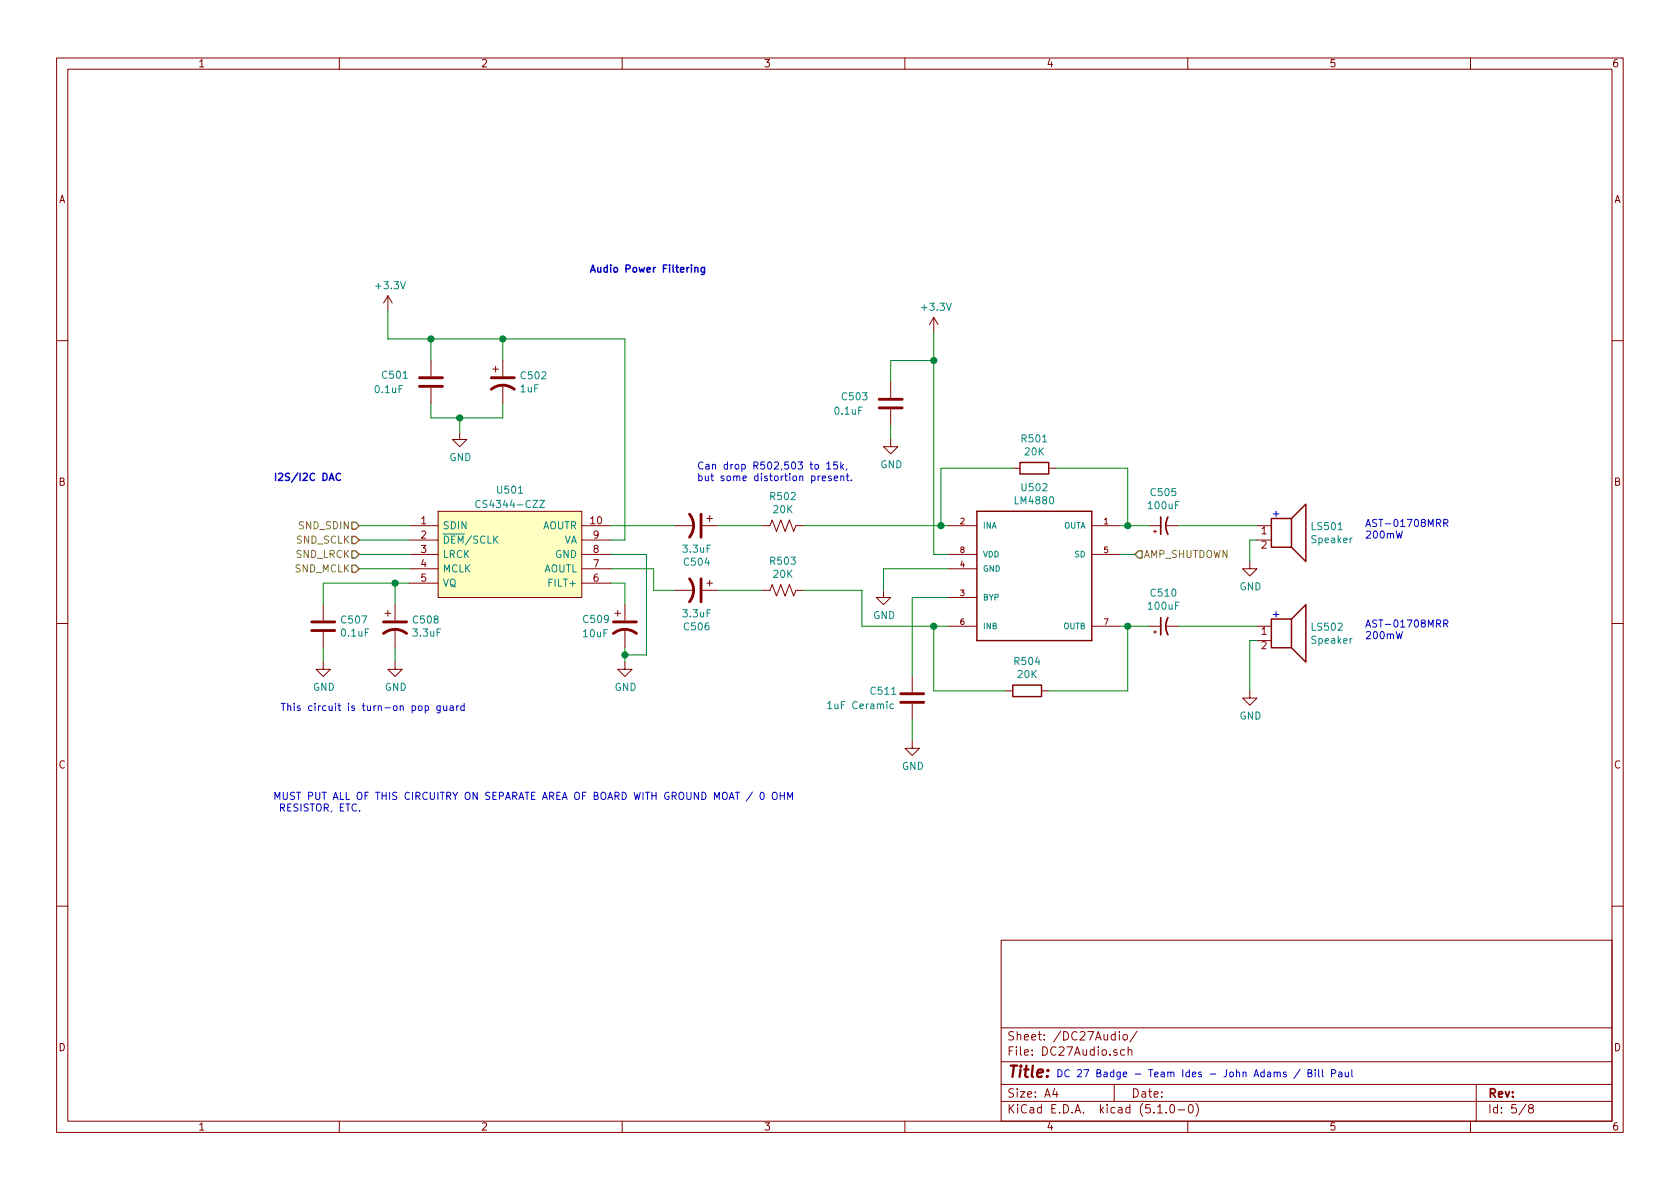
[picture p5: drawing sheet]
<svg xmlns="http://www.w3.org/2000/svg" width="297mm" height="210mm" viewBox="0 0 297 210" stroke-linecap="round" stroke-linejoin="round" font-family="sans-serif">
<g fill="none" stroke="#840000" stroke-width=".18">
<path d="M10 10.3h277v189.9h-277zM12 12.2h273v186.1h-273zM60 10.3v1.9M110 10.3v1.9M160 10.3v1.9M210 10.3v1.9M260 10.3v1.9M68.6 52.3v2.6M68.6 52.3l-.8 1.3M68.6 52.3l.7 1.3M165.1 56.1l-.8 1.3M165.1 56.1v2.6"/>
<path d="M165.1 56.1l.8 1.3M10 60.2h2M76.2 63.7v2.8M76.2 68.6v2.8M81.3 76.4v1.3h1.2l-1.2 1.3-1.3-1.3h1.3M87.1 65.3h1M87.6 64.8v1M88.9 63.7v2.8M88.9 68.1v3.3M157.5 77.7v1.3h1.2l-1.2 1.3-1.3-1.3h1.3M157.5 67.6v2.8M157.5 72.4v2.8"/>
<path d="M285 60.2h2M72.4 93h5.1M72.4 95.5h5.1M72.4 98h5.1M77.5 90.4h25.4v15.3h-25.4zM102.9 93h5M102.9 95.5h5M102.9 98h5M119.4 93h3.3M124.2 93h2.8M125 91.7h1M125.5 91.2v1"/>
<path d="M134.6 93h1.5l.4-1.1 .8 2.1 .7-2.1 .8 2.1 .8-2.1 .7 2.1 .4-1h1.5M167.6 93h5.1M167.6 98h5.1M179.1 82.8h1.2M185.4 82.8h1.3M193 93h5.1M193 98h5.1M203.2 93h2M204 94h.5M204.2 93.7v.5M206.2 93h2.1M221 99.3v1.3h1.2l-1.2 1.2-1.3-1.2h1.3"/>
<path d="M222.2 93h2.6M222.2 95.5h2.6M10 110.3h2M57.1 117.1v1.3h1.3l-1.3 1.2-1.2-1.2h1.2M57.1 106.9v2.8M57.1 111.8v2.7M68.1 108.5h1M68.6 107.9v1.1M69.8 117.1v1.3h1.3l-1.3 1.2-1.2-1.2h1.2M69.8 106.9v2.8M69.8 111.2v3.3M72.4 100.6h5.1"/>
<path d="M72.4 103.1h5.1M102.9 100.6h5M102.9 103.1h5M108.7 108.5h1M109.2 107.9v1.1M110.5 117.1v1.3h1.3l-1.3 1.2-1.3-1.2h1.3M110.5 106.9v2.8M110.5 111.2v3.3M119.4 104.4h3.3M124.2 104.4h2.8M125 103.1h1M125.5 102.6v1"/>
<path d="M134.6 104.4h1.5l.4-1 .8 2 .7-2 .8 2 .8-2 .7 2 .4-1h1.5M156.2 104.4v1.3h1.3l-1.3 1.2-1.3-1.2h1.3M161.3 119.6v2.8M167.6 100.6h5.1M167.6 105.7h5.1M167.6 110.7h5.1M193 110.7h5.1M203.2 110.7h2M204 111.8h.5M204.2 111.5v.5M206.2 110.7h2.1M222.2 110.7h2.6"/>
<path d="M222.2 113.3h2.6M285 110.3h2M161.3 131.1v1.2h1.3l-1.3 1.3-1.3-1.3h1.3M161.3 124.5v2.7M177.8 122.2h1.3M184.1 122.2h1.3M221 122.2v1.2h1.2l-1.2 1.3-1.3-1.3h1.3M10 160.2h2M177 166.3h108v32h-108zM285 160.2h2M60 198.3v1.9M110 198.3v1.9"/>
<path d="M160 198.3v1.9M177 194.8h108M177 191.8h108M177 187.8h108M177 181.8h108M186.5 192.5l-.4 1h1M186.8 193v1M197 191.8v3M197.9 182.4v.2M197.9 182.9v1M198.6 183.1l.2-.2 .5 .2v.7l-.2 .1-.5-.1zM198.8 185.7l-.4-.1-.3 .3 .1 .6 .2 .1 .4-.1"/>
<path d="M199.5 185.7a.37 .37 0 0 1 .6 .1v.8M199.5 185.1v1.5M201 182.3l-1.2 2M204.7 196.8h.8M206.2 196.7v.1M207 195.4l.3-.1a.94 .94 0 0 1 0 1.5 .82 .82 0 0 1-.3-1.4zM208.3 196.3h1.2M210 198.3v1.9M210.3 195.4l.2-.1a.8 .8 0 0 1 .5 .8 .8 .8 0 0 1-.5 .7 1 1 0 0 1-.2-1.4zM211.5 195.1a1.71 1.71 0 0 1 0 2.3M260 198.3v1.9M261 191.8v6.5"/>
<path d="M269.8 195.2l-1.2 2M270.6 196l-.3-.2v-.2l.3-.3h.2l.3 .3-.1 .2-.6 .2a.48 .48 0 0 0-.1 .7l.3 .1 .4-.1a.48 .48 0 0 0-.2-.7"/>
</g>
<g fill="none" stroke="#008400" stroke-width=".18">
<path d="M68.6 54.9v5h41.9v35.6h-2.6M76.2 59.9v3.8M88.9 59.9v3.8M165.1 58.7v39.3h2.5M76.2 71.4v2.5h12.7v-2.5M81.3 73.9v2.5M157.5 75.2v2.5M165.1 63.7h-7.6v3.9M63.5 98h8.9M63.5 95.5h8.9M63.5 93h8.9M107.9 98h6.4v17.8h-3.8"/>
<path d="M107.9 93h11.5M127 93h7.6M142.2 93h25.4M179.1 82.8h-12.7v10.2M186.7 82.8h12.7v10.2M198.1 98h2.6M198.1 93h5.1M208.3 93h13.9M222.2 95.5h-1.2v3.8M57.1 114.5v2.6M63.5 100.6h8.9M69.8 103.1v3.8"/>
<path d="M69.8 114.5v2.6M72.4 103.1h-15.3v3.8M107.9 103.1h2.6v3.8M107.9 100.6h7.7v3.8h3.8M110.5 114.5v2.6M127 104.4h7.6M142.2 104.4h10.2v6.3h15.2M165.1 110.7v11.5h12.7M167.6 100.6h-11.4v3.8M167.6 105.7h-6.3v13.9M198.1 110.7h5.1M199.4 110.7v11.5h-14"/>
<path d="M208.3 110.7h13.9M222.2 113.3h-1.2v8.9M161.3 127.2v3.9"/>
</g>
<g fill="#008400" stroke="#008400" stroke-width=".25">
<circle cx="110.5" cy="115.8" r=".51"/>
<circle cx="76.2" cy="59.9" r=".51"/>
<circle cx="69.9" cy="103.1" r=".51"/>
<circle cx="81.3" cy="73.9" r=".51"/>
<circle cx="88.9" cy="59.9" r=".51"/>
<circle cx="165.1" cy="63.7" r=".51"/>
<circle cx="166.4" cy="93" r=".51"/>
<circle cx="165.1" cy="110.7" r=".51"/>
<circle cx="199.4" cy="93" r=".51"/>
<circle cx="199.4" cy="110.7" r=".51"/>
</g>
<g fill="none" stroke="#840000" stroke-width=".51">
<path d="M74.2 68.3h4M74.2 66.8h4M86.9 68.8a3.3 3.3 0 0 1 4 0M86.9 66.8h4M155.4 72.1h4.1M155.4 70.6h4.1M121.9 90.9a3.3 3.3 0 0 1 0 4.1M124 90.9v4.1M55.1 111.5h4.1M55.1 110h4.1M67.8 112a3.3 3.3 0 0 1 4.1 0M67.8 110h4.1"/>
<path d="M108.5 112a3.3 3.3 0 0 1 4 0M108.5 110h4M121.9 102.4a3.3 3.3 0 0 1 0 4M124 102.4v4M159.3 124.2h4M159.3 122.7h4"/>
</g>
<path d="M77.5 90.4h25.4v15.3h-25.4z" fill="#ffffc2" stroke="#ffffc2" stroke-width=".18"/>
<path d="M84.9 88.6a.6 .6 0 0 0-.8 .4 .6 .6 0 0 0 .6 .8l.2-.2M87.5 95.3l.5 .8M88 94.8l-.7 .7M95.4 88.5h.9l-.9 1.3h.9M146.4 124.4l.3-.4v1.3M146.4 125.3h.7M158 124.5h-.4l-.2 .2 .1 .6h.5" fill="none" stroke="#008484" stroke-width=".18"/>
<path d="M62.2 92.3h.7l.6 .7-.6 .6h-.7zM62.2 94.9h.7l.6 .6-.6 .6h-.7zM62.2 97.4h.7l.6 .6-.6 .7h-.7zM62.2 99.9h.7l.6 .7-.6 .6h-.7zM201.3 97.4h.6v1.3h-.6l-.6-.7z" fill="none" stroke="#848400" stroke-width=".25"/>
<g fill="none" stroke="#0000c2" stroke-width=".18">
<path d="M145.4 84.6l.6-.1-.1-.3h-.3l-.2 .1v.7h.5M146.2 82l.3-.3v1.3M146.2 83h.7M147 84.2h-.3l-.2 .1v.2l.5 .2v.3h-.5M147.5 84.6l.6-.1v-.3h-.4l-.2 .1 .1 .7h.5M148.1 81.7h-.7v.6l.2-.1 .5 .1v.5l-.2 .2-.5-.2M148.7 84.3l.1-.1h.3l.1 .8M148.7 81.7v1.3M148.7 84.2v.8M148.8 82.5l.3 .5M149.1 82.1l-.4 .5M149.6 84.2h.5"/>
<path d="M149.7 82.9l-.1 .2M149.8 83.7v1.1l.3 .2M150.5 84.9v.1M255.3 92.5h.6l.1-.2-.1-.3-.1-.2h-.5v1.3M255.6 92.5l.4 .6M255.3 110.3l.6-.1 .1-.1-.1-.4-.1-.1h-.5v1.3M255.6 110.3l.4 .6M75.2 124.9l.3-.1 .3 .2-.1 .6h-.5M75.2 124.8v1.3M77.8 124.8v1.2l-.2 .1-.3-.1M77.8 124.9l-.3-.1-.3 .2 .1 .6h.5M78.4 124.8l.1 .8h.3l.2-.1"/>
<path d="M79 124.8v.8M79.6 124.9h.5v.7M80.1 125.1l-.4 .1-.2 .1 .1 .3h.5M80.7 124.8v.8M81.1 124.8l-.3 .1-.1 .1M82.1 124.9l-.4-.1-.2 .2 .1 .6h.5M82.1 124.4v1.2M63.6 143.3v.1M134.5 140.2l.2-.1a.67 .67 0 0 1 .4 .6 .67 .67 0 0 1-.4 .7l-.2-.2-.1-.3zM136.7 140.2l.2-.1a.47 .47 0 0 1 .5 .4l-.1 .7-.2 .2-.4-.1a.93 .93 0 0 1 0-1.1zM137.9 140.1v1.3M137.9 140.7h.8"/>
<path d="M138.7 140.1v1.3M139.3 141.4v-1.3l.4 .9 .4-.9v1.3M227.4 189.6h-.3l-.2 .2 .1 .1 .4 .2v.3h-.5M229.9 189.1l-1.1 1.6M231.3 189.8l.5-.1 .1-.2v-.2l-.6-.2v1.3h.4l.2-.1 .1-.3-.3-.2M232.5 189.1v.2M232.5 189.6v.8M233.1 189.1v1.1l.2 .2M233.8 189.1v1.1l.2 .2M235.4 189.8h.6l.2-.2-.1-.3-.2-.2h-.5v1.3M236.7 189.6h.5l.1 .8M237.3 189.9h-.5l-.1 .2v.3h.6"/>
<path d="M237.8 189.6l.1 .8h.3l.2-.1M238.4 189.6v.8M239 189.1v1.1l.2 .2"/>
</g>
<path d="M122.9 47.4l.1-.1h.3l.1 .8M124.6 47.3v1l-.3 .3-.3-.1M124.6 47.3h-.4l-.2 .2 .1 .6h.5M58.2 85l.4-1.3 .5 1.3M60.2 83.8a.6 .6 0 0 0-.8 .4 .6 .6 0 0 0 .6 .8l.2-.2" fill="none" stroke="#0000c2" stroke-width=".25"/>
<path d="M172.7 90.4h20.3v22.9h-20.3zM180.3 81.8h5.1v2h-5.1zM224.8 91.7h3.5v5.1h-3.5zM228.3 91.7l2.6-2.6v10.2l-2.6-2.5M224.8 109.5h3.5v5h-3.5zM228.3 109.5l2.6-2.6v10.2l-2.6-2.6M179.1 121.2h5v2h-5z" fill="none" stroke="#840000" stroke-width=".25"/>
<path d="M205.2 91.4v3.1M206.5 91.4a3.2 3.2 0 0 0 0 3.1M205.2 109.2v3.1M206.5 109.2a3.2 3.2 0 0 0 0 3.1" fill="none" stroke="#840000" stroke-width=".3"/>
<text font-size="2.8" fill="#840000" x="178" y="190.5">Title:</text>
<g font-size="2.1" fill="#840000">
<text x="178" y="184">Sheet: /DC27Audio/</text>
<text x="178" y="186.7">File: DC27Audio.sch</text>
<text x="178" y="196.9">KiCad E.D.A. kicad (5.1.0-0)</text>
<text x="178" y="194.1">Size: A4</text>
<text x="200" y="194.1">Date:</text>
<text x="263" y="194.1">Rev:</text>
<text x="263" y="196.9">Id: 5/8</text>
</g>
<g font-size="1.8" fill="#840000">
<text x="35" y="11.9">1</text>
<text x="85" y="11.9">2</text>
<text x="135" y="11.9">3</text>
<text x="185" y="11.9">4</text>
<text x="235" y="11.9">5</text>
<text x="285" y="11.9">6</text>
<text x="10.4" y="35.9">A</text>
<text x="285.4" y="35.9">A</text>
<text x="10.4" y="85.9">B</text>
<text x="285.4" y="85.9">B</text>
<text x="74.4" y="92.7">1</text>
<text x="74.4" y="95.2">2</text>
<text x="104.4" y="92.7">10</text>
<text x="104.9" y="95.2">9</text>
<text x="223" y="94.5">1</text>
<text x="74.4" y="97.8">3</text>
<text x="74.4" y="100.3">4</text>
<text x="104.9" y="100.3">7</text>
<text x="104.9" y="97.8">8</text>
<text x="223" y="97">2</text>
<text x="74.4" y="102.9">5</text>
<text x="104.9" y="102.9">6</text>
<text x="223" y="112.3">1</text>
<text x="223" y="114.8">2</text>
<text x="10.4" y="135.9">C</text>
<text x="285.4" y="135.9">C</text>
<text x="10.4" y="185.9">D</text>
<text x="285.4" y="185.9">D</text>
<text x="35" y="199.9">1</text>
<text x="85" y="199.9">2</text>
<text x="135" y="199.9">3</text>
<text x="185" y="199.9">4</text>
<text x="235" y="199.9">5</text>
<text x="285" y="199.9">6</text>
</g>
<g font-size="1.8" fill="#008484">
<text x="66.6" y="51.1">+3.3V</text>
<text x="163.1" y="55">+3.3V</text>
<text x="66.4" y="69.5">0.1uF</text>
<text x="67.7" y="67">C501</text>
<text x="92" y="69.4">1uF</text>
<text x="92.2" y="67.1">C502</text>
<text x="149" y="70.8">C503</text>
<text x="147.7" y="73.3">0.1uF</text>
<text x="79.5" y="81.5">GND</text>
<text x="155.7" y="82.8">GND</text>
<text x="180.8" y="78.2">R501</text>
<text x="181.3" y="80.5">20K</text>
<text x="85" y="89.8">CS4344-CZZ</text>
<text x="88.1" y="87.3">U501</text>
<text x="136.3" y="88.4">R502</text>
<text x="179.7" y="89.2">LM4880</text>
<text x="180.8" y="86.9">U502</text>
<text x="203.6" y="87.7">C505</text>
<text x="78.2" y="93.6">SDIN</text>
<text x="95.8" y="93.6">AOUTR</text>
<text x="136.8" y="90.7">20K</text>
<text x="203.2" y="90">100uF</text>
<text x="232.1" y="93.7">LS501</text>
<text x="78.2" y="96.1">DEM/SCLK</text>
<text x="78.2" y="98.7">LRCK</text>
<text x="78.2" y="101.2">MCLK</text>
<text x="96" y="101.2">AOUTL</text>
<text x="98.2" y="98.7">GND</text>
<text x="99.6" y="96.1">VA</text>
<text x="120.9" y="97.7">3.3uF</text>
<text x="121.1" y="100">C504</text>
<text x="136.3" y="99.9">R503</text>
<text x="232" y="96.1">Speaker</text>
<text x="78.2" y="103.8">VQ</text>
<text x="97.3" y="103.8">FILT+</text>
<text x="136.8" y="102.2">20K</text>
<text x="203.2" y="107.8">100uF</text>
<text x="203.6" y="105.5">C510</text>
<text x="219.2" y="104.4">GND</text>
<text x="60.5" y="112.6">0.1uF</text>
<text x="60.5" y="110.3">C507</text>
<text x="73.2" y="112.6">3.3uF</text>
<text x="73.2" y="110.3">C508</text>
<text x="103.2" y="112.7">10uF</text>
<text x="103.3" y="110.2">C509</text>
<text x="120.9" y="109.2">3.3uF</text>
<text x="121.1" y="111.5">C506</text>
<text x="154.4" y="109.5">GND</text>
<text x="232" y="113.8">Speaker</text>
<text x="232.1" y="111.5">LS502</text>
<text x="179.5" y="117.6">R504</text>
<text x="180" y="119.9">20K</text>
<text x="55.3" y="122.2">GND</text>
<text x="68" y="122.2">GND</text>
<text x="108.7" y="122.2">GND</text>
<text x="146.9" y="125.4">1uF Ceramic</text>
<text x="154.1" y="122.9">C511</text>
<text x="219.2" y="127.2">GND</text>
<text x="159.5" y="136.1">GND</text>
</g>
<g font-size="1.8" fill="#0000c2">
<text x="104.1" y="48.2">Audio Power Filtering</text>
<text x="123.2" y="83">Can drop R502,503 to 15k,</text>
<text x="48.3" y="85">I2S/I2C DAC</text>
<text x="123.2" y="85.1">but some distortion present.</text>
<text x="224.8" y="91.4">+</text>
<text x="241.3" y="93.2">AST-01708MRR</text>
<text x="241.3" y="95.2">200mW</text>
<text x="224.8" y="109.2">+</text>
<text x="241.3" y="111">AST-01708MRR</text>
<text x="241.3" y="113">200mW</text>
<text x="49.5" y="125.7">This circuit is turn-on pop guard</text>
<text x="48.3" y="141.4">MUST PUT ALL OF THIS CIRCUITRY ON SEPARATE AREA OF BOARD WITH GROUND MOAT / 0 OHM</text>
<text x="48.8" y="143.5">RESISTOR, ETC.</text>
<text x="186.7" y="190.5">DC 27 Badge - Team Ides - John Adams / Bill Paul</text>
</g>
<g font-size="1.8" fill="#848400">
<text x="53" y="93.6">SND_SDIN</text>
<text x="52.1" y="101.2">SND_MCLK</text>
<text x="52.3" y="98.7">SND_LRCK</text>
<text x="52.5" y="96.1">SND_SCLK</text>
<text x="202.2" y="98.7">AMP_SHUTDOWN</text>
</g>
<g font-size="1.4" fill="#840000">
<text x="169.8" y="92.7">2</text>
<text x="195.2" y="92.7">1</text>
<text x="169.8" y="100.3">4</text>
<text x="169.8" y="97.8">8</text>
<text x="195.2" y="97.8">5</text>
<text x="169.8" y="105.4">3</text>
<text x="169.8" y="110.5">6</text>
<text x="195.2" y="110.5">7</text>
</g>
<g font-size="1.4" fill="#008484">
<text x="173.7" y="93.5">INA</text>
<text x="188" y="93.5">OUTA</text>
<text x="173.7" y="101.1">GND</text>
<text x="173.7" y="98.5">VDD</text>
<text x="190.1" y="98.5">SD</text>
<text x="173.7" y="106.2">BYP</text>
<text x="173.7" y="111.2">INB</text>
<text x="188" y="111.2">OUTB</text>
</g>
</svg>
